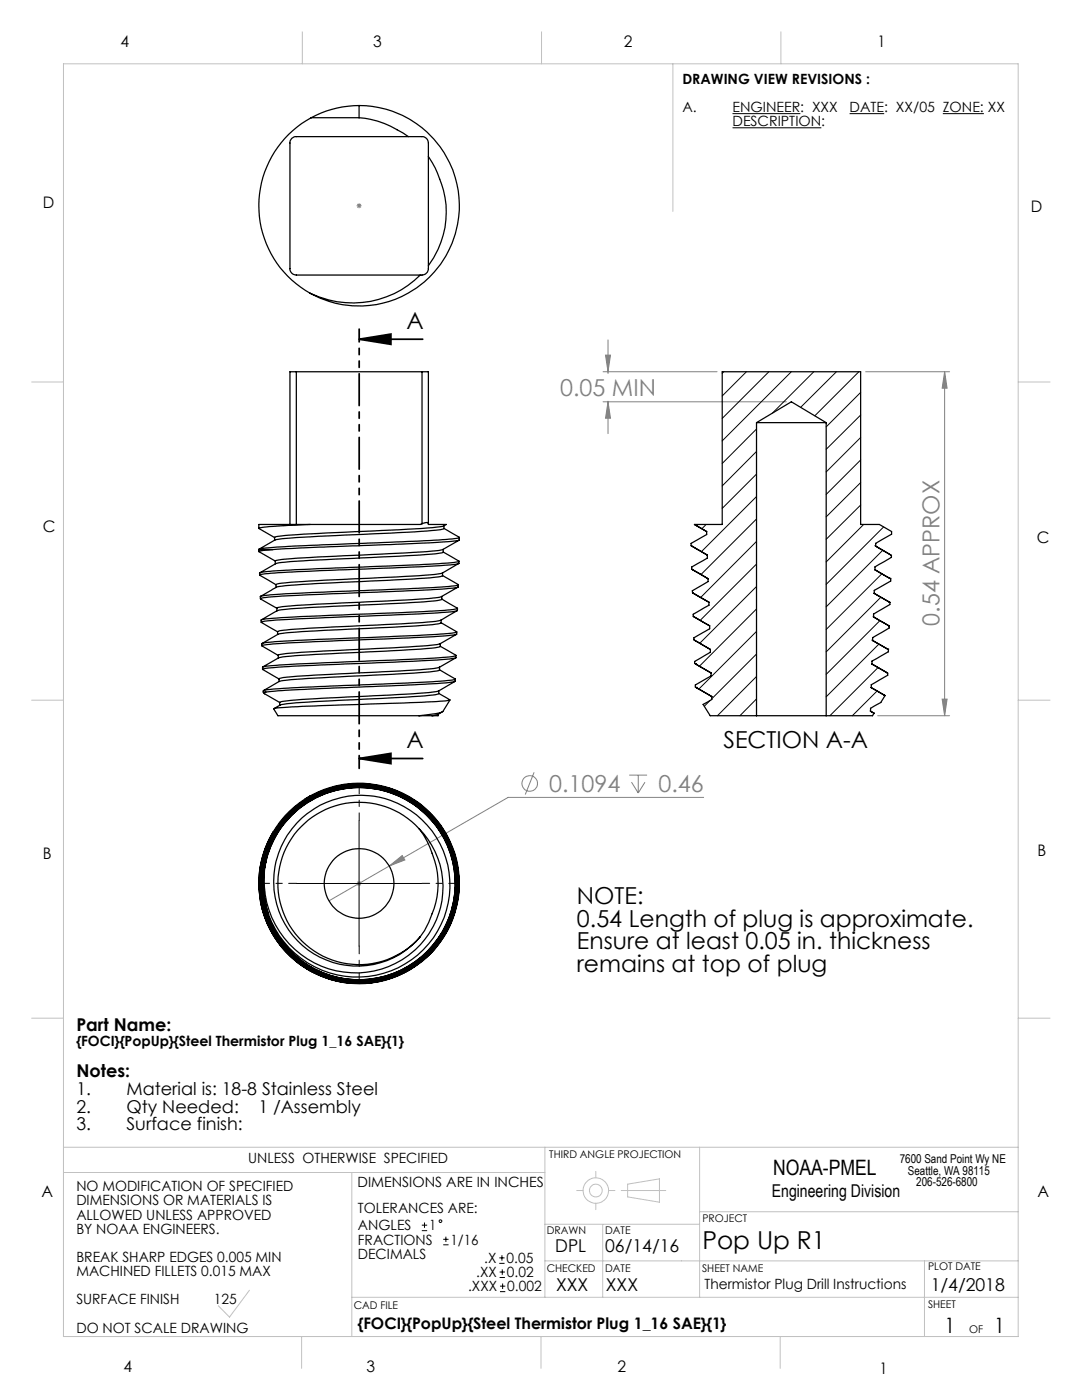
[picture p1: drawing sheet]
<svg xmlns="http://www.w3.org/2000/svg" width="216mm" height="279mm" viewBox="0 0 216 279" stroke-linecap="round" stroke-linejoin="round" font-family="sans-serif">
<g fill="none" stroke="#c0c0c0" stroke-width=".2">
<path d="M12.7 12.7h190.5v254h-190.5zM60.3 6.3v6.4M108.1 6.3v6.4M134.3 12.7v29.5M155.8 6.3v6.4M6.3 76.2h6.4M203.2 76.2h6.3M6.3 139.7h6.4M203.2 139.7h6.3M6.3 203.2h6.4M203.2 203.2h6.3M12.7 229h190.5"/>
<path d="M12.7 234h96M70.2 234v32.7M108.7 229v29.9M115.1 237.6h1.2M118.9 233.8v1.3M121.4 237.6h1.3M124 237.6h8.9M125.2 236.3l6.4-1v4.6l-6.4-1zM139.6 229v29.9M49.8 257.5l-4 5.4-2.2-2.3M70.2 258.9h133M108.7 251.6h94.5"/>
<path d="M108.7 244.3h30.9M118.9 240.1v1.3M120.3 244.3v14.6M139.6 241.8h63.6M184.5 251.6v15.1M60.2 266.7v6.4M108 266.7v6.4M155.7 266.7v6.4"/>
<circle cx="118.9" cy="237.6" r="2.53"/>
<circle cx="118.9" cy="237.6" r="1.27"/>
</g>
<g fill="none" stroke="#808080" stroke-width=".2">
<path d="M71.2 41.1h.9M71.3 40.7l.7 .7M71.6 40.6v1M72 40.7l-.7 .7M120.3 74.2h22.8M120.8 70.9h1l-.5 3.3zM121.3 67.8v6.7M172.7 74.2h16.8M188.5 74.2l.5 3.3h-1zM188.5 74.2v68.6M120.3 80.2h36.6M121.3 80.2l.5 3.3h-1z"/>
<path d="M121.3 80.1v6.4M188 139.5h1l-.5 3.3zM106.6 154.1l-1.8 4.5M125.6 154.7h3.5M126 156.1l1.4 2.2M127.4 154.7v3.6M128.7 156.1l-1.3 2.2M140.4 159.1h-39l-23.7 13.7M175.1 142.8h14.4M71.2 176.3h.9M71.3 176l.7 .7M71.6 175.8v1"/>
<path d="M72 176l-.7 .7M77.7 172.8l2.6-2.1 .5 .9zM77.7 172.8l-12 7"/>
<circle cx="105.7" cy="156.4" r="1.56"/>
</g>
<path d="M71.6 67.7l6.4-1v2zM71.6 67.7h12.7M71.6 151.4l6.4-1v2zM71.6 151.4h12.7" fill="none" stroke="#000" stroke-width=".35"/>
<path d="M71.7 65.7v87.6" fill="none" stroke="#000" stroke-width=".35" stroke-dasharray="6.3 1.3 1.3 1.3 1.3 1.3" stroke-dashoffset="3.8"/>
<path d="M59.2 176.3h-7M71.7 163.8v-7M84.2 176.3h6.9M71.7 188.8v6.9" fill="none" stroke="#000" stroke-width=".2" stroke-dasharray="15.2 1.3 1.3 1.3" stroke-dashoffset="13.7"/>
<path d="M59.2 176.3h24.9M71.6 163.8v25" fill="none" stroke="#000" stroke-width=".2"/>
<path d="M71.6 67.7l6.4-1v2zM71.6 151.4l6.4-1v2z" fill="#000"/>
<g fill="#808080">
<path d="M77.7 172.8l3.1-1.2-.5-.9zM121.3 80.2l.5 3.3h-1zM120.8 70.9h1l-.5 3.3z"/>
<path d="M188.5 74.2l.5 3.3h-1zM188 139.5h1l-.5 3.3z"/>
</g>
<g fill="none" stroke="#000" stroke-width=".25">
<path d="M58.2 27.6l.7-.3h25.3a1.26 1.26 0 0 1 1.3 1.2v25.1a1.33 1.33 0 0 1-1.3 1.3h-25.1a1.26 1.26 0 0 1-1.2-1.3v-25.3zM62.1 23.5a20 20 0 0 0-.2 35 19.1 19.1 0 0 0 22-3.6M62.1 23.5h9.5M71.6 23.5a19.3 19.3 0 0 1 9.9 3.8M71.6 21.1a20 20 0 0 1 19.4 25 20 20 0 0 1-29.1 12.4M71.6 21.1a20.3 20.3 0 0 0-9.5 2.4M71.6 21.1v2.4M85.5 31.3a19 19 0 0 1 1.9 18.4l-.9 1.7-1 1.6M59.1 74.2h-1.2v30.5M59.1 74.2v30.5M59.1 74.2h25.1M84.2 74.2h1.3v30.5h3.5l-.5 .3"/>
<path d="M84.2 74.2v30.3M151 84.3h13.9M151 84.3l6.9-4.1 7 4.1M151 84.3v58.5M164.9 84.3v58.5M51.6 109.7h2.9M51.7 110.1l3.2 1.9v.5M51.7 105.5l3.1 1.8M51.8 114.4v.4M51.8 114.8l3.3 1.9v.6M51.9 119.1l.1 .4M54.5 109.7l-1.6 .1-1.2 .3"/>
<path d="M54.8 107.2v.6M61.9 104.7a60.9 60.9 0 0 0-10.3 .7l.1 .1M61.9 104.7h-10.3v.7M84.2 104.5l-.3 .2h-22M85.5 104.5a.99 .99 0 0 0-1.3 0M88.1 119.6h.1a53.9 53.9 0 0 1-9.3 .8l-17.2 .8-3.7 .3-2.7 .4M88.2 119.6l3.1 1.9a145.3 145.3 0 0 1-16.4 .9l-2.5 .2a267.8 267.8 0 0 0-20.1 1l-.2 .1v.5l.2-.1a357 357 0 0 1 25.6-1.3l11.8-.7 1.5-.2 .1-.5M88.2 119v.6M88.3 114.9l3.1 1.8M88.3 114.9a26.8 26.8 0 0 1-6.1 .7l-4.8 .2a287.2 287.2 0 0 0-22.1 1.3l-3.3 1.9M88.3 114.3v.6M88.4 110.2l3.2 1.8a96.1 96.1 0 0 1-12.7 .9l-14.4 .6a118 118 0 0 0-12.7 .8v.1"/>
<path d="M88.4 110.2l-.3 .1a628.9 628.9 0 0 1-27.7 1.6l-4.2 .4a4.5 4.5 0 0 0-2.8 1.1l-1.6 .9M88.4 109.6v.6M88.5 105l-.2 .1a554.3 554.3 0 0 1-27.8 1.5 22.7 22.7 0 0 0-5.7 .6M88.6 105.4l3.1 1.9a86.5 86.5 0 0 1-12.8 .9l-14.6 .5a107.9 107.9 0 0 0-12.6 .9l-.1 .5M88.6 105.5a21.7 21.7 0 0 1-5.9 .7l-4.8 .2a323.9 323.9 0 0 0-22.8 1.3l-3.4 1.9M88.6 104.9v.6M91.4 117.2l-3.4 1.9a176.1 176.1 0 0 1-18 1.2l-8.3 .4a26.8 26.8 0 0 0-6.5 .7M91.4 117.1v.1a73.7 73.7 0 0 1-11.1 .8l-9.6 .3a276.5 276.5 0 0 0-18.5 1l-.2 .2 3.2 1.9M91.4 116.7a107.4 107.4 0 0 1-13.9 1l-6.5 .2a267.1 267.1 0 0 0-18.9 1.1l-.1 .1M91.4 116.7v.4M91.5 112.5l-3.2 1.9a95.2 95.2 0 0 1-12.6 .9l-15.3 .8a16.6 16.6 0 0 0-5.3 .6M91.6 112v.4a75.8 75.8 0 0 1-12.1 .9l-14.3 .5a114.7 114.7 0 0 0-13.3 .9v.1"/>
<path d="M91.6 107.8l-3.2 1.8a53.5 53.5 0 0 1-9 .8l-17.6 .9a28.5 28.5 0 0 0-6.8 .7M91.7 107.3v.5a136.9 136.9 0 0 1-16.3 1l-20.9 .9M138 109l3.1 1.8M138.2 113.7l3.1 1.8M138.4 118.4l3.1 1.8M138.6 104.7l2.4 1.4M138.6 104.7h5.5v-30.5h27.6v30.5h3.8l2.4 1.4v.5l-3.2 1.8v.6l3.2 1.8v.4l-3.3 1.9v.6l3.1 1.8v.5l-3.3 1.8v.6l3.2 1.8M141 106.1v.6l-3.1 1.7v.5l3.2 1.9M141.1 110.8v.6l-3.1 1.8v.4l3.3 1.9M141.3 115.5v.6l-3.2 1.8 .1 .4 3.3 1.9M174.4 118.4l3 1.8M174.6 113.7l3 1.7"/>
<path d="M174.6 108.9l3.1 1.8M177.6 115.4h.1M52.1 124.2l3.3 1.9M52.5 138.1h.5M52.5 137.9v.2M52.5 138.1l.2 .3M53 138.1l-.2 .1-.1 .2 3.1 1.8M55.2 121.4v.5M55.3 121.9l-3.2 1.8M55.4 126.1v.5M55.4 126.6l-3.1 1.8M55.5 130.8v.5"/>
<path d="M55.6 131.3l-3.2 1.8M55.7 135.5v.5M87.5 137.9a120.9 120.9 0 0 1-14.7 1.1l-10 .5a29.8 29.8 0 0 0-7 .7M87.6 138.4l2.1 1.3M87.7 133.7l3.1 1.8M87.7 133.7a17.4 17.4 0 0 1-5.1 .6l-19.7 1a42.4 42.4 0 0 0-7.2 .7l-3.1 1.8M87.7 133.1v.6M87.8 129l3.2 1.8v.4M87.8 128.4v.6a60 60 0 0 1-9.4 .9 383.9 383.9 0 0 0-22.4 1.3l-.4 .1M87.9 123.8a89.6 89.6 0 0 1-12.7 .9l-12.1 .6a39.4 39.4 0 0 0-7.7 .7v.1M88 124.3l3.1 1.8M88 123.8v.5a50.4 50.4 0 0 1-9.4 .9 380.3 380.3 0 0 0-22.8 1.3l-.3 .1"/>
<path d="M90.8 136l-3.3 1.9 .1 .5a17.3 17.3 0 0 1-5.3 .6l-4.4 .3a336.6 336.6 0 0 0-21.7 1.3l-1.6 .8h.3a221.1 221.1 0 0 1 17.2-.8l4.8-.2a108.1 108.1 0 0 0 12.9-.7l-1.4 2.3a10.1 10.1 0 0 1-3.8 .7l-1 .1M90.8 135.9l-.1 .1a117.3 117.3 0 0 1-13.8 .9l-18.6 .8-5.3 .4M90.8 135.5a10.3 10.3 0 0 1-3.8 .5l-21 .9a127.9 127.9 0 0 0-13.4 .9v.1M90.8 135.5v.4M90.9 130.8v.1a220.1 220.1 0 0 1-19.5 1.1 208.8 208.8 0 0 0-18.9 1.1l-.1 .5M91 131.3l-1.7 .9a6.7 6.7 0 0 1-4.4 1.4l-6.8 .4a360 360 0 0 0-22 1.3l-.4 .2M91 131.2l-.1 .1a259.1 259.1 0 0 1-22 1.2 166.2 166.2 0 0 0-16.4 1l3.2 2M91.1 126.6l-3.3 1.9-.5 .1a453.8 453.8 0 0 1-24.3 1.4l-5.9 .4-1.6 .4M91.1 126.5v.1a261.8 261.8 0 0 1-22.2 1.2l-11.4 .5-4.1 .3-1.2 .3 3.3 1.9M91.1 126.5v-.4a48.8 48.8 0 0 1-8.8 .8l-11.2 .4a215.7 215.7 0 0 0-18.7 1.1h-.2v.5M91.3 121.8l-3.4 2M138.5 123.1h.1"/>
<path d="M138.5 123.1l3.1 1.8M138.6 127.8l3.1 1.8M138.8 132.5l3.1 1.8M138.8 132.5h.1M138.9 137.2l3.1 1.8M138.9 137.2h.1M141.5 120.2v.6l-3.2 1.8v.4l3.3 1.9v.6l-3.1 1.8v.4l3.2 1.9M141.7 129.6v.6l-3.1 1.8v.4l3.3 1.9M141.9 134.3v.6l-3.2 1.8v.4l3.3 1.9v.6l-1.7 1 1.4 2.2h9.3M173.8 137.2l2.8 1.6M173.9 132.5l3.1 1.7M174 127.7l3.1 1.8"/>
<path d="M174.2 123.1l3.2 1.9M176.6 138.8l-.8 1.4-2.1 1.2v.6l.7 .3M177 134.3h.1M177.1 129.5h.1M177.4 120.2h.2M177.4 125v.3l-3.3 1.9v.6l3.2 1.8v.5l-3.3 1.8v.6l3.1 1.8v.5l-3.3 1.9v.5l2.8 1.6M177.6 120.2v.5l-3.3 1.9v.5l3.1 1.9M54.6 141.5l.9 1.3h28.1M55.8 140.2v.5M61.9 158.8l-1 .7M83.6 142.8h2.6M87.4 142.6v.2h-1.2"/>
<path d="M88.3 142.1a3.7 3.7 0 0 1-2.1 .7M151 142.8h13.9M173.6 141.9l.8 .4M174.4 142.3l-.3 .5h-9.2M53 172.1a18.5 18.5 0 0 0 .6 10.4M54.5 166.1a19.9 19.9 0 0 0 10.3 29 19.9 19.9 0 0 0 26.5-15.8 19.9 19.9 0 0 0-20.8-22.8 19.8 19.8 0 0 0-18.5 22.9 19.8 19.8 0 0 0 24.8 16 19.8 19.8 0 0 0 13.2-26.4 19.7 19.7 0 0 0-27.6-10.2 19.7 19.7 0 0 0-6.9 28.6 19.7 19.7 0 0 0 29.2 3.6 19.6 19.6 0 0 0-.6-29.9 19.6 19.6 0 0 0-29.3 5.5 19.6 19.6 0 0 0 10.2 28.1 19.5 19.5 0 0 0 25.8-14.2 19.5 19.5 0 0 0-17.8-23.5 19.5 19.5 0 0 0-20.7 20.9 19.3 19.3 0 0 0 23.7 17.4 19.3 19.3 0 0 0 13.5-26.1 19.3 19.3 0 0 0-27.8-9.4 19.2 19.2 0 0 0-5.1 28.6 19.2 19.2 0 0 0 29 1.1 19.2 19.2 0 0 0-2.9-28.9 19.1 19.1 0 0 0-29.7 11.5M54.5 166.1a20 20 0 0 1 31.7-3.5 20 20 0 0 1-5.4 31.5 20 20 0 0 1-28.8-13.9M54.5 166.1a19.9 19.9 0 0 0 10.6 29.1 19.9 19.9 0 0 0 26.3-16.4 19.9 19.9 0 0 0-21.6-22.3 19.8 19.8 0 0 0-17.5 24.5 19.8 19.8 0 0 0 26.9 13.6 19.8 19.8 0 0 0 9.3-28.7 19.7 19.7 0 0 0-28.1-5.9 19.7 19.7 0 0 0-4.2 28.5 19.7 19.7 0 0 0 28.7 2.4 19.6 19.6 0 0 0-.2-29.3 19.6 19.6 0 0 0-29.1 3.6 19.6 19.6 0 0 0 7 28.4 19.5 19.5 0 0 0 27.3-10.2 19.5 19.5 0 0 0-13.4-25.9 19.5 19.5 0 0 0-24.1 16.4 19.4 19.4 0 0 0 19 21.9 19.4 19.4 0 0 0 19.4-21.5 19.4 19.4 0 0 0-23.5-16.8 19.2 19.2 0 0 0-13.7 25.6 19.2 19.2 0 0 0 27.2 10 19.2 19.2 0 0 0 6.2-28.3 19.1 19.1 0 0 0-24.3-5.4 19.1 19.1 0 0 0-9.1 23.1M83.6 165.4a17 17 0 0 1 3.7 17.6 17 17 0 0 1-14.2 11 18.4 18.4 0 0 1-20.1-21.9M83.6 165.4a16.2 16.2 0 0 0-23.3-.6 16.2 16.2 0 0 0 .3 23.3 16.2 16.2 0 0 0 23.3-1.2M83.6 165.4a18.3 18.3 0 0 1 3.4 14.7 24.4 24.4 0 0 1-3.1 6.8M53.6 182.5a18.6 18.6 0 0 0 20.3 12.3 18.6 18.6 0 0 0 15.9-17.6 17.7 17.7 0 0 0-14.2-18.1 17.7 17.7 0 0 0-20 11.2 16.7 16.7 0 0 0 7.1 20.1 16.7 16.7 0 0 0 21.2-3.5"/>
<circle cx="71.7" cy="176.3" r="7"/>
</g>
<g fill="none" stroke="#000" stroke-width=".2">
<path d="M146.2 22.7h13.5M146.2 25.5h17.7M169.5 22.7h6.9M188.1 22.7h8.2M144.4 74.2l-.3 .3M148.9 74.2l-4.8 4.8M153.4 74.2l-9.3 9.3M157.9 74.2l-13.8 13.8M162.4 74.2l-8.2 8.2M166.9 74.2l-7.1 7.1M171.4 74.2l-8.8 8.8M171.7 78.3l-6.8 6.9"/>
<path d="M151 85.6l-6.9 6.9M151 90.1l-6.9 6.9M151 94.6l-6.9 6.9M151 99.1l-11.1 11M171.7 82.8l-6.8 6.9M171.7 87.3l-6.8 6.9M171.7 91.8l-6.8 6.9M171.7 96.3l-6.8 6.9M140.9 104.7l-.8 .8M151 103.6l-11.1 11.1M151 108.1l-11.2 11.1M151 112.6l-11.3 11.2"/>
<path d="M151 117.1l-11.4 11.3M171.7 100.8l-6.8 6.8M172.3 104.7l-7.4 7.4M175.8 119.2l-10.9 10.9M176 114.5l-11.1 11.1M176.1 109.8l-11.2 11.3M176.3 105.2l-11.4 11.4M141.7 139.8l-1.2 1.1M151 121.5l-11.4 11.5M151 126l-11.5 11.5M151 130.5l-9 9M151 135l-7.8 7.8"/>
<path d="M151 139.5l-3.4 3.3M175 137.9l-4.9 4.9M175.2 133.2l-9.6 9.6M175.4 128.6l-10.5 10.5M175.6 123.9l-10.7 10.7M84.2 245.6h1M84.2 244.5h1M84.7 244v1M88.4 248.4h1.1M88.4 247.3h1.1M89 246.8v1.1M99.6 252.1h1.1"/>
<path d="M99.6 251h1.1M99.7 255h1.1M99.7 253.9h1.1M99.8 257.8h1M99.8 256.7h1M100.2 250.5v1.1M100.2 253.3v1.1M100.3 256.2v1"/>
<circle cx="87.9" cy="243.7" r=".28"/>
</g>
<text font-size="4.9" x="140.2" y="249.3">Pop Up R1</text>
<g font-size="4.7">
<text x="81.1" y="65.7">A</text>
<text x="81.1" y="149.4">A</text>
<text x="144.3" y="149.3">SECTION A-A</text>
<text x="115.1" y="180.4">NOTE:</text>
<text x="115.1" y="184.9">0.54 Length of plug is approximate.</text>
<text x="115.1" y="189.4">Ensure at least 0.05 in. thickness</text>
<text x="115.1" y="194">remains at top of plug</text>
</g>
<g font-size="4.7" fill="#808080">
<text x="111.8" y="79">0.05 MIN</text>
<text x="187.5" y="124.9" transform="rotate(-90 187.5 124.9)">0.54 APPROX</text>
<text x="109.6" y="158.1">0.1094</text>
<text x="131.4" y="158.1">0.46</text>
</g>
<g font-size="4.2">
<text x="154.3" y="234.4">NOAA-PMEL</text>
<text x="188.4" y="266">1</text>
<text x="198.4" y="266">1</text>
</g>
<g font-size="3.5">
<text x="15.2" y="205.8">Part Name:</text>
<text x="15.2" y="215">Notes:</text>
<text x="15.2" y="218.5">1.</text>
<text x="25.2" y="218.5">Material is: 18-8 Stainless Steel</text>
<text x="15.2" y="222">2.</text>
<text x="15.2" y="225.6">3.</text>
<text x="25.2" y="222">Qty Needed:</text>
<text x="25.2" y="225.6">Surface finish:</text>
<text x="51.6" y="222">1 /Assembly</text>
<text x="154" y="239">Engineering Division</text>
<text x="110.8" y="249.9">DPL</text>
<text x="120.8" y="249.9">06/14/16</text>
<text x="111" y="257.7">XXX</text>
<text x="120.9" y="257.7">XXX</text>
<text x="185.7" y="257.7">1/4/2018</text>
</g>
<g font-size="3.2">
<text x="24.1" y="9.4">4</text>
<text x="74.5" y="9.4">3</text>
<text x="124.5" y="9.4">2</text>
<text x="175.1" y="9.4">1</text>
<text x="8.5" y="41.5">D</text>
<text x="205.7" y="42.3">D</text>
<text x="8.5" y="106.3">C</text>
<text x="206.9" y="108.3">C</text>
<text x="8.5" y="171.5">B</text>
<text x="207" y="170.9">B</text>
<text x="8.3" y="239">A</text>
<text x="207" y="239">A</text>
<text x="71.4" y="265.2">{FOCI}{PopUp}{Steel Thermistor Plug 1_16 SAE}{1}</text>
<text x="24.6" y="273.8">4</text>
<text x="73.1" y="273.9">3</text>
<text x="123.2" y="273.8">2</text>
<text x="175.5" y="274.1">1</text>
</g>
<g font-size="2.8">
<text x="136.2" y="16.7">DRAWING VIEW REVISIONS :</text>
<text x="136.2" y="22.4">A.</text>
<text x="146.2" y="22.4">ENGINEER: XXX</text>
<text x="169.5" y="22.4">DATE: XX/05 ZONE: XX</text>
<text x="146.2" y="25.2">DESCRIPTION:</text>
<text x="15.2" y="208.8">{FOCI}{PopUp}{Steel Thermistor Plug 1_16 SAE}{1}</text>
<text x="49.5" y="232.2">UNLESS OTHERWISE SPECIFIED</text>
<text x="15.2" y="237.7">NO MODIFICATION OF SPECIFIED</text>
<text x="71.3" y="236.9">DIMENSIONS ARE IN INCHES</text>
<text x="15.2" y="240.6">DIMENSIONS OR MATERIALS IS</text>
<text x="15.2" y="243.4">ALLOWED UNLESS APPROVED</text>
<text x="71.4" y="242">TOLERANCES ARE:</text>
<text x="71.4" y="245.6">ANGLES</text>
<text x="85.6" y="245.6">1</text>
<text x="15.2" y="246.2">BY NOAA ENGINEERS.</text>
<text x="15.2" y="251.9">BREAK SHARP EDGES 0.005 MIN</text>
<text x="71.4" y="251.2">DECIMALS</text>
<text x="71.4" y="248.4">FRACTIONS</text>
<text x="89.9" y="248.4">1/16</text>
<text x="15.2" y="254.7">MACHINED FILLETS 0.015 MAX</text>
<text x="93.4" y="257.7">.XXX</text>
<text x="95" y="254.9">.XX</text>
<text x="96.6" y="252.1">.X</text>
<text x="101.1" y="252.1">0.05</text>
<text x="101.2" y="254.9">0.02</text>
<text x="101.2" y="257.7">0.002</text>
<text x="140.6" y="257.2">Thermistor Plug Drill Instructions</text>
<text x="15.2" y="260.3">SURFACE FINISH</text>
<text x="42.7" y="260.3">125</text>
<text x="15.2" y="266">DO NOT SCALE DRAWING</text>
</g>
<g font-size="2.4">
<text x="179.5" y="232.2">7600 Sand Point Wy NE</text>
<text x="181.2" y="234.4">Seattle, WA 98115</text>
<text x="182.8" y="236.7">206-526-6800</text>
</g>
<g font-size="2.1">
<text x="109.6" y="231.2">THIRD ANGLE PROJECTION</text>
<text x="140.2" y="243.8">PROJECT</text>
<text x="109.1" y="246.3">DRAWN</text>
<text x="120.8" y="246.3">DATE</text>
<text x="109.1" y="253.9">CHECKED</text>
<text x="120.8" y="253.9">DATE</text>
<text x="140.1" y="253.9">SHEET NAME</text>
<text x="185.2" y="253.5">PLOT DATE</text>
<text x="70.6" y="261.3">CAD FILE</text>
<text x="185.2" y="261.1">SHEET</text>
<text x="193.4" y="266">OF</text>
</g>
</svg>
